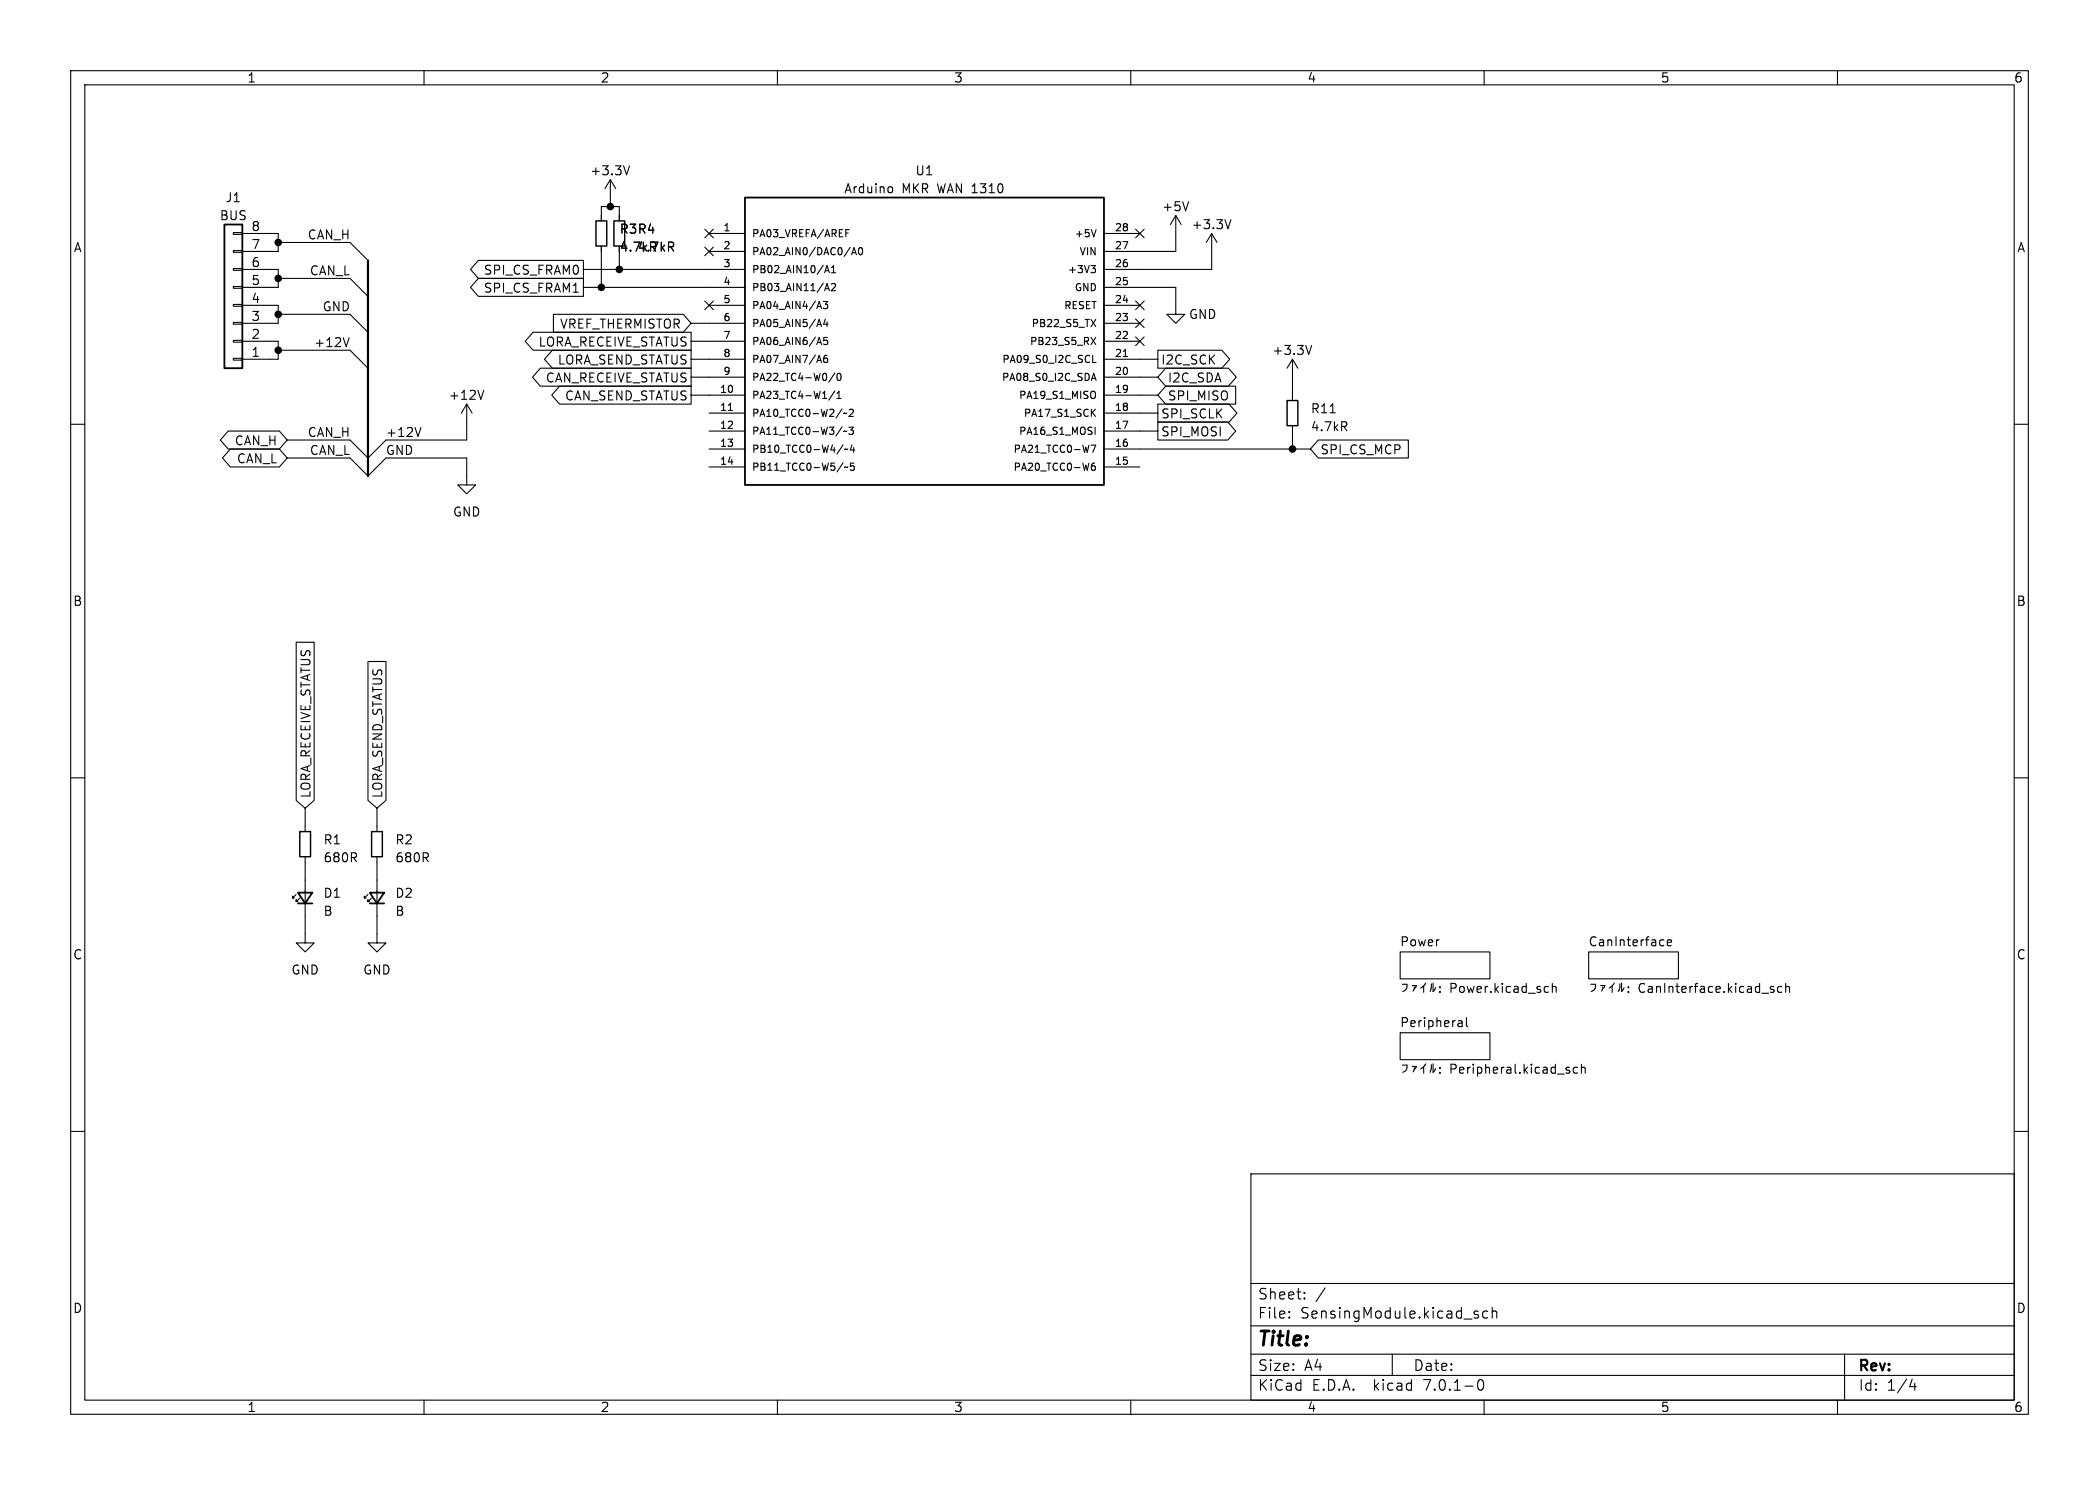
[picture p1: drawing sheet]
<svg xmlns="http://www.w3.org/2000/svg" width="297mm" height="210mm" viewBox="0 0 297 210" stroke-linecap="round" stroke-linejoin="round" font-family="sans-serif">
<g fill="none" stroke="#000" stroke-width=".15">
<path d="M10 10h277v190h-277zM12 12h273v186h-273zM60 10v2M110 10v2M160 10v2M210 10v2M260 10v2M33 32.9h1.3v.2h-1.3zM33 35.4h1.3v.3h-1.3zM33 38h1.3v.2h-1.3zM34.3 33h5.1v2.6h-5.1M34.3 38.1h5.1v2.5h-5.1"/>
<path d="M39.4 39.4h10.1l2.6 2.5M39.4 34.3h10.1l2.6 2.5M67.7 39.4h14.8v2.5h-14.8l-1.1-1.3zM67.7 36.8h14.8v2.6h-14.8l-1.1-1.3zM82.5 38.1h22.9M85.1 31.2v-2h2.5v2M85.1 34.8v5.8M86.4 25.4l-.8 1.3M86.4 25.4v3.8M86.4 25.4l.7 1.3M87.6 35.6v2.5M89.1 23.4l-.4 1.3"/>
<path d="M99.7 35l1.2 1.2M99.7 32.4l1.2 1.2M100.3 33h5.1M100.3 35.6h5.1M100.9 32.4l-1.2 1.2M100.9 35l-1.2 1.2M116.7 38.6l.3-1 .4 1M116.8 38.3h.5M117.7 38.6h.5M117.7 37.8l.2-.2v1M119.7 33h.3M119.7 32.5h.5"/>
<path d="M120.5 36l.3-1 .4 1M120.6 35.7h.5M121.6 35.1l.1-.1a.54 .54 0 0 1 .4 .5 .54 .54 0 0 1-.4 .5l-.1-.1-.1-.3zM125.9 26.4l.3 .1 .1 .2-.1 .4-.3 .2M154.4 37.6h.6l-.3 .3 .3 .1v.4l-.2 .2h-.3M155.1 32.5l-.3 1M156.2 33h5.1M160.7 32.4l1.2 1.2M161.9 32.4l-1.2 1.2M166.4 30.5v5.1h-10.2M166.4 30.5l-.8 1.3M166.4 30.5l.7 1.3"/>
<path d="M168.2 28.5l-.4 1.3M171.4 33v5.1h-15.2M171.4 33l-.7 1.3M171.4 33l.8 1.3M174.2 31.1l-.5 1.2M10 60h2M33 40.5h1.3v.3h-1.3zM33 43.1h1.3v.2h-1.3zM33 45.6h1.3v.2h-1.3zM33 48.1h1.3v.3h-1.3zM33 50.7h1.3v.2h-1.3zM34.3 48.3h5.1v2.5h-5.1"/>
<path d="M34.3 43.2h5.1v2.5h-5.1M39.4 44.5h10.1l2.6 2.5M39.4 49.5h10.1l2.6 2.6M49.4 47.8l-.4 1.2M66 57.2l.8 1.2M66 57.2v5h-11.4l-2.5 2.6-2.6-2.6h-8.9M66 57.2l-.7 1.2M68.5 55.2l-.5 1.3M75.4 47h22.4v2.5h-22.4l-1.1-1.2zM76.5 52.1h21.3v2.5h-21.3l-1.2-1.3zM78.2 49.5h19.6v2.6h-19.6l-1.2-1.3zM78.3 44.4h18.4l1.1 1.3-1.1 1.3h-18.4z"/>
<path d="M79.2 54.6h18.6v2.6h-18.6l-1.1-1.3zM82.5 40.6h22.9M97.8 55.9h7.6M97.8 53.3h7.6M97.8 50.8h7.6M97.8 48.3h7.6M97.8 45.7h7.6M99.7 42.6l1.2 1.2M100.3 58.4h5.1M100.3 43.2h5.1M100.9 42.6l-1.2 1.2M103.1 58h.5"/>
<path d="M116.5 42.6h.6l-.3 .4 .3 .1v.5h-.2h-.4M116.8 40.8h.5M116.8 45.1l-.3 .8h.7M117 40.1l.4 1M117 50.3h-.3a.68 .68 0 0 0 0 1l.4-.1v-.4l-.2-.2h-.2l-.2 .2M117 45.5v.7M117.1 47.7h-.5l-.1 .5 .2-.1h.3l.1 .2v.3l-.2 .1-.4-.1M117.7 40.2l.3-.1 .2 .3-.6 .7h.6M118.1 55.3l-.8 1.3M118.1 52.7l-.8 1.4M118.4 56.3h.6M118.4 55.6l.3-.3v1"/>
<path d="M118.5 52.9l.2-.1a.54 .54 0 0 1 .3 .5 .54 .54 0 0 1-.3 .5l-.2-.1-.1-.3zM119.8 58.4l-.1 .1h-.3M120.2 58l.4-.1 .1 .3-.6 .7h.6M154.4 47.7l.6 1M154.4 45.2l.6 1M154.4 53.8l.4-1 .3 1M154.5 53.5h.5M154.6 58.3l.4 .6M154.6 51.3h.5M154.9 55.4a.72 .72 0 0 1 0 .9M155 57.9l-.6 .6M155 47.7l-.6 1"/>
<path d="M155 45.2l-.6 1M156.2 40.6h10.2v3.9h1.2l-1.2 1.2-1.3-1.2h1.3M156.2 55.9h7.6M156.2 58.4h7.6M156.2 53.3h7.6M156.2 50.8h7.6M156.2 48.3h5.1M156.2 45.7h5.1M156.2 43.2h5.1M158.9 50.4h.6M160.7 45.1l1.2 1.2M160.7 42.6l1.2 1.2"/>
<path d="M160.7 47.7l1.2 1.2M161.9 45.1l-1.2 1.2M161.9 42.6l-1.2 1.2M161.9 47.7l-1.2 1.2M163.8 59.7h9.9l1.1 1.3-1.1 1.2h-9.9zM163.8 57.1h10.1l1.1 1.3-1.1 1.3h-10.1zM163.8 49.5h9.1l1.1 1.3-1.1 1.3h-9.1zM164.9 52.1h8.9l1.1 1.2-1.1 1.3h-8.9l-1.1-1.3zM164.9 54.6h9.9v2.6h-9.9l-1.1-1.3zM182.9 50.8l-.8 1.3M182.9 50.8v5.8M182.9 50.8l.7 1.3"/>
<path d="M185.6 48.8l-.4 1.3M285 60h2M32.3 61h7.2l1.1 1.2-1.1 1.3h-7.2l-1.1-1.3zM32.6 63.5h6.9l1.1 1.3-1.1 1.2h-6.9l-1.1-1.2zM40.6 64.8h8.9l2.6 2.5 2.5-2.5h11.4v3.8h-1.2l1.2 1.3 1.3-1.3h-1.3M59.6 60.5l-.5 1.2M100.3 61h5.1M100.3 63.5h5.1M100.3 66h5.1M119.8 60.9l-.1 .1h-.3M120 63.5l-.5 .1M120 66l-.5 .1"/>
<path d="M120.1 60.4h.6l-.3 .4 .3 .1v.4l-.1 .1-.5-.1M120.6 62.9l-.3 .7h.6M120.8 63.3v.7M120.8 65.5h-.4l-.1 .5 .2-.1h.3l.1 .2-.1 .3-.1 .1-.4-.1M154.4 63h.6l-.4 1M154.9 65.5h-.3a.68 .68 0 0 0 0 1l.4-.1v-.3l-.2-.2h-.2l-.2 .2M155 60.4v1M156.2 61h7.6M156.2 63.5h29.2M156.2 66h5.1M182.9 60.2v3.3M186.5 62.2h12.8v2.6h-12.8l-1.1-1.3z"/>
<path d="M41.9 90.8h2.6v22.4l-1.3 1.1-1.3-1.1zM52.1 93.5h2.5v19.7l-1.3 1.1-1.2-1.1zM10 110h2M43.2 114.3v3.3M53.3 114.3v3.3M285 110h2M41.9 126.5l-.5 .5v-.3v.3h.3M42.4 127l-.5 .5v-.2v.2h.3M43.2 121.2v12.2h1.2l-1.2 1.2-1.3-1.2h1.3M52.1 126.5l-.5 .5v-.3v.3h.2M52.6 127l-.5 .5v-.2v.2h.2M53.3 121.2v12.2h1.3l-1.3 1.2-1.2-1.2h1.2"/>
<path d="M198.1 134.6h12.7v3.8h-12.7zM198.4 139.2h.7a.82 .82 0 0 1-.6 1M199.8 139.4h.6l-.2 .3M200.1 139.6l-.2 .6M201.4 139.4v.9M201.4 139.4l-.4 .3M201.7 139l-.3 .4M202.5 139.1v.5l-.1 .6M202.8 139v1.2l.3-.5M203.7 139.6v.1M219 139.5l.1 .1M219.6 139.1v1.2"/>
<path d="M219.6 139.6l.2-.1 .3 .1 .1 .7M224.8 134.6h12.7v3.8h-12.7zM225.1 139.2h.7a.82 .82 0 0 1-.6 1M226.5 139.4h.6l-.2 .3M226.8 139.6l-.2 .6M228.1 139.4v.9M228.1 139.4l-.4 .3M228.4 139l-.3 .4M229.2 139.1v.5l-.2 .6M229.4 139v1.2l.4-.5M230.4 139.6v.1M235.9 133.3l.6-.1v-.2l-.4-.1-.2 .2 .1 .6h.5"/>
<path d="M250.7 139.5l.3 .1M250.7 139.9l.3 .1v.2l-.1 .1h-.3M252.1 139.6l-.3-.1-.3 .2v.4l.1 .2h.5M252.7 139.6l.2-.1 .3 .1v.7M252.7 139.1v1.2M10 160h2M198.1 146.1h12.7v3.8h-12.7zM198.4 150.6h.7a.82 .82 0 0 1-.6 1.1M199.8 150.8h.6l-.2 .4M200.1 151l-.2 .6M201.4 150.9v.9M201.4 150.9l-.4 .3"/>
<path d="M201.7 150.4l-.3 .5M202.5 150.6v.4l-.1 .7M202.8 150.4v1.3l.3-.6M203.7 151.7v.1M203.7 140.2v.1M203.7 151v.1M206.5 144.3h.2l.2 .2v.7M206.9 145.1l-.4 .1M206.9 144.6l-.4 .1M207.5 143.9v1.1l.2 .2M219.1 140.3h-.1M221.9 151.4l.2 .1-.2 .3"/>
<path d="M221.9 150.9l.2 .1M223.2 151l-.3-.1-.3 .3v.3l.1 .2h.5M223.8 151l.1-.1 .3 .1 .1 .8M223.8 150.5v1.3M230.4 140.2v.1M285 160h2M177 166h108v32h-108zM60 198v2M110 198v2M160 198v2M177 194.5h108M177 191.5h108"/>
<path d="M177 187.5h108M177 181.5h108M182.4 186.3h.1l-.1 .1M182.4 185.5h.1l-.1 .1M184.6 183.6v.1M184.6 182.8v.1M197 191.5v3M208.8 185.9l.3 .1 .1 .2-.2 .2h-.3M208.8 185.4l.3 .1M209.2 195.2a.36 .36 0 0 1 .4-.1 .36 .36 0 0 1 .3 .3 .77 .77 0 0 1-.5 1.2 .91 .91 0 0 1-.2-1.4zM210 198v2M210.5 185.5l-.4-.1-.3 .3v.4l.1 .2 .2 .1 .4-.1"/>
<path d="M211.1 185.5a.37 .37 0 0 1 .7 .1v.8M211.1 184.9v1.5M260 198v2M261 191.5v6.5M270.2 196.1h.9M270.9 195.6v1"/>
</g>
<path d="M84.3 31.2h1.6v3.6h-1.6zM86.9 31.2h1.5v3.6h-1.5zM182.1 56.6h1.5v3.6h-1.5zM42.4 117.6h1.5v3.6h-1.5zM52.6 117.6h1.5v3.6h-1.5z" fill="none" stroke="#000" stroke-width=".2"/>
<path d="M31.7 31.8h2.6v20.3h-2.6zM105.4 27.9h50.8v40.7h-50.8zM42.2 126.2h2l-1 1.6zM42.2 127.8h2M52.3 126.2h2.1l-1.1 1.6zM52.3 127.8h2.1" fill="none" stroke="#000" stroke-width=".25"/>
<path d="M52.1 36.8v30.5" fill="none" stroke="#000" stroke-width=".3"/>
<g fill="#000" stroke="#000" stroke-width=".15">
<circle cx="39.4" cy="39.4" r=".46"/>
<circle cx="39.4" cy="34.3" r=".46"/>
<circle cx="86.4" cy="29.2" r=".46"/>
<circle cx="87.6" cy="38.1" r=".46"/>
<circle cx="39.4" cy="44.5" r=".46"/>
<circle cx="39.4" cy="49.5" r=".46"/>
<circle cx="85.1" cy="40.6" r=".46"/>
<circle cx="182.9" cy="63.5" r=".46"/>
</g>
<text font-size="2.8" x="178" y="190.8">Title:</text>
<g font-size="2.1">
<text x="178" y="183.9">Sheet:</text>
<text x="186.2" y="183.9">/</text>
<text x="178" y="186.6">File:</text>
<text x="184" y="186.6">SensingModule.kicad_sch</text>
<text x="178" y="196.8">KiCad</text>
<text x="178" y="194">Size:</text>
<text x="184.6" y="194">A4</text>
<text x="185.7" y="196.8">E.D.A.</text>
<text x="194.4" y="196.8">kicad</text>
<text x="200" y="194">Date:</text>
<text x="201.5" y="196.8">7.0.1-0</text>
<text x="263" y="194.2">Rev:</text>
<text x="263" y="196.8">Id:</text>
<text x="267" y="196.8">1/4</text>
</g>
<g font-size="1.8">
<text x="35" y="11.8">1</text>
<text x="85" y="11.8">2</text>
<text x="135" y="11.8">3</text>
<text x="185" y="11.8">4</text>
<text x="235" y="11.8">5</text>
<text x="285" y="11.8">6</text>
<text x="31.9" y="28.8">J1</text>
<text x="83.5" y="25">+3.3V</text>
<text x="119.4" y="27.5">Arduino</text>
<text x="127.6" y="27.5">MKR WAN 1310</text>
<text x="129.5" y="25">U1</text>
<text x="10.4" y="35.8">A</text>
<text x="31.1" y="31.3">BUS</text>
<text x="35.5" y="35.3">7</text>
<text x="35.5" y="32.8">8</text>
<text x="43.4" y="33.9">CAN_H</text>
<text x="87.6" y="33.2">R3R4</text>
<text x="87.6" y="35.8">4.7kR</text>
<text x="90.2" y="35.8">4.7kR</text>
<text x="164.4" y="30">+5V</text>
<text x="168.5" y="32.6">+3.3V</text>
<text x="285.4" y="35.8">A</text>
<text x="35.5" y="40.4">5</text>
<text x="35.5" y="37.8">6</text>
<text x="43.7" y="39">CAN_L</text>
<text x="68.3" y="41.6">SPI_CS_FRAM1</text>
<text x="68.3" y="39">SPI_CS_FRAM0</text>
<text x="35.5" y="45.5">3</text>
<text x="35.5" y="42.9">4</text>
<text x="45.5" y="44.1">GND</text>
<text x="79.1" y="46.6">VREF_THERMISTOR</text>
<text x="168.2" y="45.3">GND</text>
<text x="35.5" y="50.5">1</text>
<text x="35.5" y="48">2</text>
<text x="44.3" y="49.2">+12V</text>
<text x="76.1" y="49.2">LORA_RECEIVE_STATUS</text>
<text x="78.8" y="51.7">LORA_SEND_STATUS</text>
<text x="164.3" y="51.7">I2C_SCK</text>
<text x="180" y="50.4">+3.3V</text>
<text x="63.4" y="56.7">+12V</text>
<text x="77.1" y="54.3">CAN_RECEIVE_STATUS</text>
<text x="79.8" y="56.8">CAN_SEND_STATUS</text>
<text x="164.3" y="59.3">SPI_SCLK</text>
<text x="165.3" y="54.3">I2C_SDA</text>
<text x="165.3" y="56.8">SPI_MISO</text>
<text x="185.4" y="58.6">R11</text>
<text x="33.1" y="63.1">CAN_H</text>
<text x="33.4" y="65.7">CAN_L</text>
<text x="43.4" y="61.9">CAN_H</text>
<text x="43.7" y="64.4">CAN_L</text>
<text x="54.6" y="64.4">GND</text>
<text x="54.6" y="61.9">+12V</text>
<text x="164.3" y="61.9">SPI_MOSI</text>
<text x="185.4" y="61.2">4.7kR</text>
<text x="186.8" y="64.4">SPI_CS_MCP</text>
<text x="64" y="73.2">GND</text>
<text x="10.3" y="85.8">B</text>
<text x="285.3" y="85.8">B</text>
<text x="44.1" y="112.9" transform="rotate(-90 44.1 112.9)">LORA_RECEIVE_STATUS</text>
<text x="54.3" y="112.9" transform="rotate(-90 54.3 112.9)">LORA_SEND_STATUS</text>
<text x="45.7" y="119.6">R1</text>
<text x="55.9" y="119.6">R2</text>
<text x="45.7" y="122.1">680R</text>
<text x="55.9" y="122.1">680R</text>
<text x="45.7" y="127.1">D1</text>
<text x="45.7" y="129.7">B</text>
<text x="55.9" y="127.1">D2</text>
<text x="55.9" y="129.7">B</text>
<text x="10.3" y="135.8">C</text>
<text x="41.2" y="138">GND</text>
<text x="51.3" y="138">GND</text>
<text x="198.1" y="133.9">Power</text>
<text x="224.8" y="133.9">CanInterface</text>
<text x="285.3" y="135.8">C</text>
<text x="205.1" y="140.7">Power.kicad_sch</text>
<text x="231.8" y="140.7">CanInterface.kicad_sch</text>
<text x="198.1" y="145.3">Peripheral</text>
<text x="205.1" y="152.1">Peripheral.kicad_sch</text>
<text x="10.3" y="185.8">D</text>
<text x="285.3" y="185.8">D</text>
<text x="35" y="199.8">1</text>
<text x="85" y="199.8">2</text>
<text x="135" y="199.8">3</text>
<text x="185" y="199.8">4</text>
<text x="235" y="199.8">5</text>
<text x="285" y="199.8">6</text>
</g>
<g font-size="1.4">
<text x="102.3" y="32.8">1</text>
<text x="102.3" y="35.3">2</text>
<text x="106.4" y="33.7">PA03_VREFA/AREF</text>
<text x="151.9" y="33.7">+5V</text>
<text x="157.7" y="35.3">27</text>
<text x="157.7" y="32.8">28</text>
<text x="102.3" y="37.8">3</text>
<text x="102.3" y="40.4">4</text>
<text x="106.4" y="36.3">PA02_AIN0/DAC0/A0</text>
<text x="106.4" y="38.8">PB02_AIN10/A1</text>
<text x="106.4" y="41.3">PB03_AIN11/A2</text>
<text x="151" y="38.8">+3V3</text>
<text x="151.9" y="41.3">GND</text>
<text x="152.6" y="36.3">VIN</text>
<text x="157.7" y="40.4">25</text>
<text x="157.7" y="37.8">26</text>
<text x="102.3" y="42.9">5</text>
<text x="102.3" y="45.5">6</text>
<text x="106.4" y="43.9">PA04_AIN4/A3</text>
<text x="106.4" y="46.4">PA05_AIN5/A4</text>
<text x="145.8" y="46.4">PB22_S5_TX</text>
<text x="150.4" y="43.9">RESET</text>
<text x="157.7" y="45.5">23</text>
<text x="157.7" y="42.9">24</text>
<text x="102.3" y="48">7</text>
<text x="102.3" y="50.5">8</text>
<text x="102.3" y="53.1">9</text>
<text x="106.4" y="49">PA06_AIN6/A5</text>
<text x="106.4" y="51.5">PA07_AIN7/A6</text>
<text x="141.7" y="51.5">PA09_S0_I2C_SCL</text>
<text x="145.6" y="49">PB23_S5_RX</text>
<text x="157.7" y="53.1">20</text>
<text x="157.7" y="50.5">21</text>
<text x="157.7" y="48">22</text>
<text x="101.8" y="55.6">10</text>
<text x="101.8" y="58.2">11</text>
<text x="106.4" y="56.6">PA23_TC4-W1/1</text>
<text x="106.4" y="59.1">PA10_TCC0-W2/~2</text>
<text x="106.4" y="54">PA22_TC4-W0/0</text>
<text x="141.6" y="54">PA08_S0_I2C_SDA</text>
<text x="144" y="56.6">PA19_S1_MISO</text>
<text x="144.7" y="59.1">PA17_S1_SCK</text>
<text x="157.7" y="58.2">18</text>
<text x="157.7" y="55.6">19</text>
<text x="101.8" y="60.7">12</text>
<text x="101.8" y="63.2">13</text>
<text x="101.8" y="65.8">14</text>
<text x="106.4" y="61.7">PA11_TCC0-W3/~3</text>
<text x="106.4" y="64.2">PB10_TCC0-W4/~4</text>
<text x="143.3" y="64.2">PA21_TCC0-W7</text>
<text x="144" y="61.7">PA16_S1_MOSI</text>
<text x="157.7" y="65.8">15</text>
<text x="157.7" y="63.2">16</text>
<text x="157.7" y="60.7">17</text>
<text x="106.4" y="66.7">PB11_TCC0-W5/~5</text>
<text x="143.3" y="66.7">PA20_TCC0-W6</text>
</g>
</svg>
